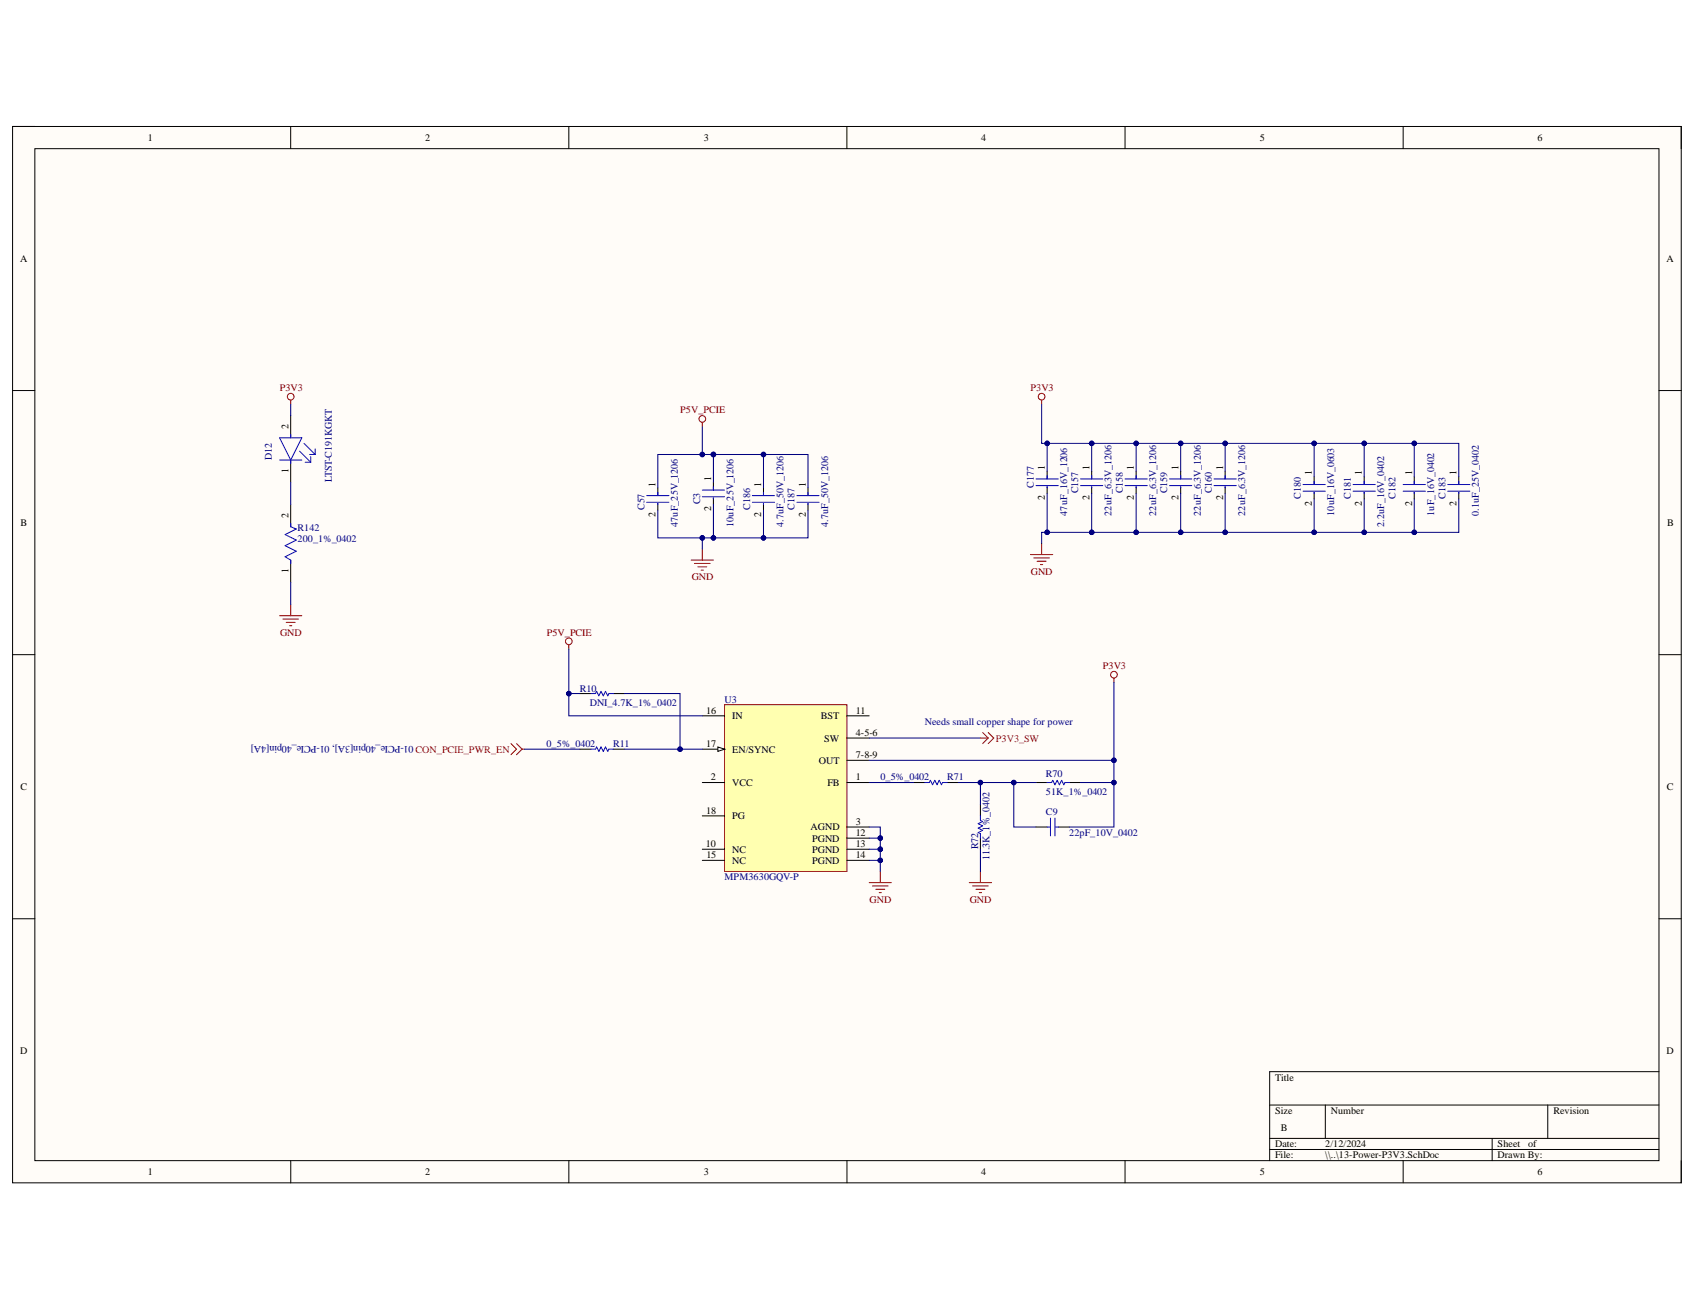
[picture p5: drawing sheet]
<svg xmlns="http://www.w3.org/2000/svg" width="279mm" height="216mm" viewBox="0 0 279 216" stroke-linecap="round" stroke-linejoin="round" font-family="sans-serif">
<path d="M2.1 20.8h274.9v174h-274.9z" fill-rule="evenodd" fill="#fffcf8"/>
<path d="M2.1 20.8h274.9v174h-274.9z" fill="none" stroke="#000" stroke-width=".16"/>
<path d="M5.7 24.5h267.6v166.6h-267.6z" fill-rule="evenodd" fill="#fffcf8"/>
<g fill="none" stroke="#000" stroke-width=".16">
<path d="M2.1 20.8h3.6M5.7 24.5h267.6v166.6h-267.6zM47.9 20.8v3.7M93.7 20.8v3.7M139.5 20.8v3.7M185.3 20.8v3.7M231.2 20.8v3.7M273.3 20.8h3.7v3.7M2.1 64.3h3.6M273.3 64.3h3.7M2.1 107.8h3.6M273.3 107.8h3.7"/>
<path d="M2.1 151.3h3.6M273.3 151.3h3.7M273.3 176.5h-64.1v14.6M47.9 191.1v3.7M93.7 191.1v3.7M139.5 191.1v3.7M185.3 191.1v3.7M209.2 182h64.1M209.2 187.5h64.1M209.2 189.3h64.1M218.3 182v5.5M231.2 191.1v3.7"/>
<path d="M245.8 187.5v3.6M255 182v5.5M277 191.1v3.7"/>
</g>
<g fill="none" stroke="#800000" stroke-width=".16">
<circle cx="47.9" cy="65.3" r=".55"/>
<circle cx="115.7" cy="69" r=".55"/>
<circle cx="171.6" cy="65.3" r=".55"/>
</g>
<g fill="none" stroke="#800000" stroke-width=".17">
<path d="M47.9 65.9v.7M115.7 69.5v.8M171.6 65.9v.7M47.9 99.6v1.8M113.9 92.2h3.6M114.4 92.8h2.6M115 93.3h1.4M115.5 93.9h.4M115.7 90.4v1.8M169.8 91.3h3.6M170.3 91.9h2.6M170.9 92.4h1.4"/>
<path d="M171.4 93h.4M171.6 89.5v1.8M46.1 101.4h3.6M46.6 101.9h2.6M47.2 102.5h1.4M47.7 103h.4"/>
</g>
<g fill="none" stroke="#000" stroke-width=".17">
<path d="M47.9 68.4v3.7M47.9 75.8v3.6M117.5 79.4v1.3M172.5 77.6v1.3M179.8 77.6v1.3M187.2 77.6v1.3M194.5 77.6v1.3M201.8 77.6v1.3M216.5 78.5v1.3M224.7 78.5v1.3M233 78.5v1.3M240.3 78.5v1.3"/>
<path d="M47.9 83.1v3.6M47.9 92.2v3.7M108.4 80.3v1.3M108.4 82.9v1.1M117.5 82v1.1M125.8 80.3v1.3M125.8 82.9v1.1M133.1 80.3v1.3M133.1 82.9v1.1M172.5 80.2v1.1M179.8 80.2v1.1M187.2 80.2v1.1"/>
<path d="M194.5 80.2v1.1M201.8 80.2v1.1M216.5 81.1v1.1M224.7 81.1v1.1M233 81.1v1.1M240.3 81.1v1.1"/>
</g>
<g fill="none" stroke="#00f" stroke-width=".17">
<path d="M46.1 72.1h3.6l-1.8 3.7zM46.1 75.8h3.6M47.9 71.5v.6M47.9 75.8v.5M49.4 74.3l1.8 1.8M50.1 73l1.8 1.8M50.3 76.1h.9M51 74.8h.9M51.2 75.2v.9M51.9 73.9v.9M170.7 78.9h3.6M170.7 80h3.6"/>
<path d="M172.5 78.3v.6M178 78.9h3.7M178 80h3.7M179.8 78.3v.6M185.3 78.9h3.7M185.3 80h3.7M187.2 78.3v.6M192.7 78.9h3.6M192.7 80h3.6M194.5 78.3v.6M200 78.9h3.7M200 80h3.7"/>
<path d="M201.8 78.3v.6M214.7 79.8h3.6M216.5 79.2v.6M222.9 79.8h3.7M224.7 79.2v.6M231.2 79.8h3.6M233 79.2v.6M238.5 79.8h3.6M240.3 79.2v.6M47.9 86.2v.5l.9 .4-1.8 .9 1.8 .9-1.8 1 1.8 .9-1.8 .9 .9 .5v.6M106.5 81.6h3.7M106.5 82.7h3.7"/>
<path d="M108.4 81.1v.5M108.4 82.9v.2M115.7 80.7h3.7M115.7 81.8h3.7M117.5 80.2v.5M117.5 82v.2M123.9 81.6h3.7M123.9 82.7h3.7M125.8 81.1v.5M125.8 82.9v.2M131.3 81.6h3.6M131.3 82.7h3.6"/>
<path d="M133.1 81.1v.5M133.1 82.9v.2M172.5 80.2v.1M179.8 80.2v.1M187.2 80.2v.1M194.5 80.2v.1M201.8 80.2v.1M214.7 80.9h3.6M216.5 81.1v.2M222.9 80.9h3.7M224.7 81.1v.2M231.2 80.9h3.6"/>
<path d="M233 81.1v.2M238.5 80.9h3.6M240.3 81.1v.2"/>
</g>
<path d="M119.4 116.1h20.1v27.4h-20.1z" fill-rule="evenodd" fill="#ffffb0"/>
<path d="M119.4 116.1h20.1v27.4h-20.1z" fill="none" stroke="#800000" stroke-width=".17"/>
<path d="M139.5 117.9h3.7M115.7 128.9h3.7M115.7 123.4h3.7" fill="none" stroke="#000" stroke-width=".17"/>
<path d="M118.3 123l1.1 .4-1.1 .3z" fill="#f8fcff"/>
<path d="M118.3 123l1.1 .4-1.1 .3z" fill="none" stroke="#000" stroke-width=".16"/>
<g fill="none" stroke="#000" stroke-width=".17">
<path d="M95.5 114.2h1.9M101 114.2h1.9M115.7 117.9h3.7M95.5 123.4h1.9M101 123.4h1.9M115.7 134.4h3.7M115.7 139.9h3.7M139.5 128.9h3.7M139.5 125.2h3.7M139.5 121.5h3.7M139.5 139.9h3.7M139.5 136.2h3.7"/>
<path d="M139.5 138h3.7M150.5 128.9h1.8M156 128.9h1.8M161.5 132.5v1.9M161.5 138v1.9M170.7 128.9h1.8M170.7 136.2h1.8M174.3 136.2h1.9M176.2 128.9h1.8M115.7 141.7h3.7M139.5 141.7h3.7"/>
</g>
<g fill="none" stroke="#800000" stroke-width=".16">
<circle cx="93.7" cy="105.6" r=".55"/>
<circle cx="183.5" cy="111.1" r=".55"/>
</g>
<path d="M93.7 106.2v.7M183.5 111.7v.7M143.2 145.4h3.7M143.7 145.9h2.6M144.3 146.5h1.5M144.8 147h.4M145 143.5v1.9M159.7 145.4h3.6M160.2 145.9h2.6M160.8 146.5h1.4M161.3 147h.4M161.5 143.5v1.9" fill="none" stroke="#800000" stroke-width=".17"/>
<path d="M97.4 114.2h.7l.2-.3 .4 .7 .3-.7 .4 .7 .4-.7 .3 .7 .2-.4h.7M97.4 123.4h.7l.2-.4 .4 .7 .3-.7 .4 .7 .4-.7 .3 .7 .2-.3h.7M152.3 128.9h.8l.2-.4 .3 .7 .4-.7 .4 .7 .3-.7 .4 .7 .2-.3h.7M161.5 134.4v.7l.4 .2-.8 .3 .8 .4-.8 .4 .8 .3-.8 .4 .4 .2v.7M172.5 128.9h.7l.2-.4 .4 .7 .4-.7 .3 .7 .4-.7 .4 .7 .1-.3h.8M172.5 136.2h.6M173.1 134.7v3M173.8 134.7v3M173.8 136.2h.5" fill="none" stroke="#00f" stroke-width=".17"/>
<path d="M84.2 122.5l.9 .9-.9 .9M85.1 122.5l.9 .9M86 123.4l-.9 .9M86 123.4h.4M161.5 121.5h1.3M161.9 120.6l.9 .9M162.8 121.5l-.9 1M162.8 120.6l.9 .9-.9 1" fill="none" stroke="#f00" stroke-width=".17"/>
<path d="M47.9 66.6v1.8M47.9 79.4v3.7M47.9 95.9v3.7M133.1 84v4.6h-7.3" fill="none" stroke="#000080" stroke-width=".17"/>
<circle cx="125.8" cy="88.6" r=".37" fill="#000080"/>
<circle cx="125.8" cy="88.6" r=".37" fill="none" stroke="#000080" stroke-width=".16"/>
<path d="M125.8 74.8h7.3v5.5" fill="none" stroke="#000080" stroke-width=".17"/>
<circle cx="125.8" cy="74.8" r=".37" fill="#000080"/>
<circle cx="125.8" cy="74.8" r=".37" fill="none" stroke="#000080" stroke-width=".16"/>
<path d="M117.5 74.8v4.6" fill="none" stroke="#000080" stroke-width=".17"/>
<circle cx="117.5" cy="74.8" r=".37" fill="#000080"/>
<circle cx="117.5" cy="74.8" r=".37" fill="none" stroke="#000080" stroke-width=".16"/>
<path d="M117.5 83.1v5.5" fill="none" stroke="#000080" stroke-width=".17"/>
<circle cx="117.5" cy="88.6" r=".37" fill="#000080"/>
<circle cx="117.5" cy="88.6" r=".37" fill="none" stroke="#000080" stroke-width=".16"/>
<path d="M115.7 74.8h-7.3v5.5" fill="none" stroke="#000080" stroke-width=".17"/>
<circle cx="115.7" cy="74.8" r=".37" fill="#000080"/>
<circle cx="115.7" cy="74.8" r=".37" fill="none" stroke="#000080" stroke-width=".16"/>
<path d="M117.5 74.8h8.3v5.5" fill="none" stroke="#000080" stroke-width=".17"/>
<circle cx="117.5" cy="74.8" r=".37" fill="#000080"/>
<circle cx="117.5" cy="74.8" r=".37" fill="none" stroke="#000080" stroke-width=".16"/>
<circle cx="125.8" cy="74.8" r=".37" fill="#000080"/>
<circle cx="125.8" cy="74.8" r=".37" fill="none" stroke="#000080" stroke-width=".16"/>
<path d="M115.7 70.3v4.5h1.8" fill="none" stroke="#000080" stroke-width=".17"/>
<circle cx="115.7" cy="74.8" r=".37" fill="#000080"/>
<circle cx="115.7" cy="74.8" r=".37" fill="none" stroke="#000080" stroke-width=".16"/>
<circle cx="117.5" cy="74.8" r=".37" fill="#000080"/>
<circle cx="117.5" cy="74.8" r=".37" fill="none" stroke="#000080" stroke-width=".16"/>
<path d="M115.7 88.6v1.8" fill="none" stroke="#000080" stroke-width=".17"/>
<circle cx="115.7" cy="88.6" r=".37" fill="#000080"/>
<circle cx="115.7" cy="88.6" r=".37" fill="none" stroke="#000080" stroke-width=".16"/>
<path d="M172.5 81.3v6.4" fill="none" stroke="#000080" stroke-width=".17"/>
<circle cx="172.5" cy="87.7" r=".37" fill="#000080"/>
<circle cx="172.5" cy="87.7" r=".37" fill="none" stroke="#000080" stroke-width=".16"/>
<path d="M172.5 73v4.6" fill="none" stroke="#000080" stroke-width=".17"/>
<circle cx="172.5" cy="73" r=".37" fill="#000080"/>
<circle cx="172.5" cy="73" r=".37" fill="none" stroke="#000080" stroke-width=".16"/>
<path d="M179.8 73v4.6" fill="none" stroke="#000080" stroke-width=".17"/>
<circle cx="179.8" cy="73" r=".37" fill="#000080"/>
<circle cx="179.8" cy="73" r=".37" fill="none" stroke="#000080" stroke-width=".16"/>
<path d="M179.8 81.3v6.4" fill="none" stroke="#000080" stroke-width=".17"/>
<circle cx="179.8" cy="87.7" r=".37" fill="#000080"/>
<circle cx="179.8" cy="87.7" r=".37" fill="none" stroke="#000080" stroke-width=".16"/>
<path d="M216.5 82.2v5.5" fill="none" stroke="#000080" stroke-width=".17"/>
<circle cx="216.5" cy="87.7" r=".37" fill="#000080"/>
<circle cx="216.5" cy="87.7" r=".37" fill="none" stroke="#000080" stroke-width=".16"/>
<path d="M216.5 73v5.5" fill="none" stroke="#000080" stroke-width=".17"/>
<circle cx="216.5" cy="73" r=".37" fill="#000080"/>
<circle cx="216.5" cy="73" r=".37" fill="none" stroke="#000080" stroke-width=".16"/>
<path d="M224.7 82.2v5.5" fill="none" stroke="#000080" stroke-width=".17"/>
<circle cx="224.7" cy="87.7" r=".36" fill="#000080"/>
<circle cx="224.7" cy="87.7" r=".36" fill="none" stroke="#000080" stroke-width=".16"/>
<path d="M224.7 73v5.5" fill="none" stroke="#000080" stroke-width=".17"/>
<circle cx="224.7" cy="73" r=".36" fill="#000080"/>
<circle cx="224.7" cy="73" r=".36" fill="none" stroke="#000080" stroke-width=".16"/>
<path d="M233 82.2v5.5" fill="none" stroke="#000080" stroke-width=".17"/>
<circle cx="233" cy="87.7" r=".37" fill="#000080"/>
<circle cx="233" cy="87.7" r=".37" fill="none" stroke="#000080" stroke-width=".16"/>
<path d="M233 73v5.5" fill="none" stroke="#000080" stroke-width=".17"/>
<circle cx="233" cy="73" r=".37" fill="#000080"/>
<circle cx="233" cy="73" r=".37" fill="none" stroke="#000080" stroke-width=".16"/>
<path d="M187.2 73v4.6" fill="none" stroke="#000080" stroke-width=".17"/>
<circle cx="187.2" cy="73" r=".36" fill="#000080"/>
<circle cx="187.2" cy="73" r=".36" fill="none" stroke="#000080" stroke-width=".16"/>
<path d="M194.5 73v4.6" fill="none" stroke="#000080" stroke-width=".17"/>
<circle cx="194.5" cy="73" r=".37" fill="#000080"/>
<circle cx="194.5" cy="73" r=".37" fill="none" stroke="#000080" stroke-width=".16"/>
<path d="M201.8 73v4.6" fill="none" stroke="#000080" stroke-width=".17"/>
<circle cx="201.8" cy="73" r=".36" fill="#000080"/>
<circle cx="201.8" cy="73" r=".36" fill="none" stroke="#000080" stroke-width=".16"/>
<path d="M201.8 81.3v6.4" fill="none" stroke="#000080" stroke-width=".17"/>
<circle cx="201.8" cy="87.7" r=".36" fill="#000080"/>
<circle cx="201.8" cy="87.7" r=".36" fill="none" stroke="#000080" stroke-width=".16"/>
<path d="M194.5 81.3v6.4" fill="none" stroke="#000080" stroke-width=".17"/>
<circle cx="194.5" cy="87.7" r=".37" fill="#000080"/>
<circle cx="194.5" cy="87.7" r=".37" fill="none" stroke="#000080" stroke-width=".16"/>
<path d="M187.2 81.3v6.4" fill="none" stroke="#000080" stroke-width=".17"/>
<circle cx="187.2" cy="87.7" r=".36" fill="#000080"/>
<circle cx="187.2" cy="87.7" r=".36" fill="none" stroke="#000080" stroke-width=".16"/>
<path d="M108.4 84v4.6h17.4v-4.6" fill="none" stroke="#000080" stroke-width=".17"/>
<circle cx="115.7" cy="88.6" r=".37" fill="#000080"/>
<circle cx="115.7" cy="88.6" r=".37" fill="none" stroke="#000080" stroke-width=".16"/>
<circle cx="117.5" cy="88.6" r=".37" fill="#000080"/>
<circle cx="117.5" cy="88.6" r=".37" fill="none" stroke="#000080" stroke-width=".16"/>
<circle cx="125.8" cy="88.6" r=".37" fill="#000080"/>
<circle cx="125.8" cy="88.6" r=".37" fill="none" stroke="#000080" stroke-width=".16"/>
<path d="M240.3 82.2v5.5h-68.7v1.8" fill="none" stroke="#000080" stroke-width=".17"/>
<circle cx="172.5" cy="87.7" r=".37" fill="#000080"/>
<circle cx="172.5" cy="87.7" r=".37" fill="none" stroke="#000080" stroke-width=".16"/>
<circle cx="179.8" cy="87.7" r=".37" fill="#000080"/>
<circle cx="179.8" cy="87.7" r=".37" fill="none" stroke="#000080" stroke-width=".16"/>
<circle cx="187.2" cy="87.7" r=".36" fill="#000080"/>
<circle cx="187.2" cy="87.7" r=".36" fill="none" stroke="#000080" stroke-width=".16"/>
<circle cx="194.5" cy="87.7" r=".37" fill="#000080"/>
<circle cx="194.5" cy="87.7" r=".37" fill="none" stroke="#000080" stroke-width=".16"/>
<circle cx="201.8" cy="87.7" r=".36" fill="#000080"/>
<circle cx="201.8" cy="87.7" r=".36" fill="none" stroke="#000080" stroke-width=".16"/>
<circle cx="216.5" cy="87.7" r=".37" fill="#000080"/>
<circle cx="216.5" cy="87.7" r=".37" fill="none" stroke="#000080" stroke-width=".16"/>
<circle cx="224.7" cy="87.7" r=".36" fill="#000080"/>
<circle cx="224.7" cy="87.7" r=".36" fill="none" stroke="#000080" stroke-width=".16"/>
<circle cx="233" cy="87.7" r=".37" fill="#000080"/>
<circle cx="233" cy="87.7" r=".37" fill="none" stroke="#000080" stroke-width=".16"/>
<path d="M93.7 114.2h1.8M86.4 123.4h9.1" fill="none" stroke="#000080" stroke-width=".17"/>
<circle cx="93.7" cy="114.2" r=".37" fill="#000080"/>
<circle cx="93.7" cy="114.2" r=".37" fill="none" stroke="#000080" stroke-width=".16"/>
<path d="M102.9 114.2h9.1v9.2" fill="none" stroke="#000080" stroke-width=".17"/>
<circle cx="112" cy="123.4" r=".37" fill="#000080"/>
<circle cx="112" cy="123.4" r=".37" fill="none" stroke="#000080" stroke-width=".16"/>
<path d="M143.2 138h1.8" fill="none" stroke="#000080" stroke-width=".17"/>
<circle cx="145" cy="138" r=".37" fill="#000080"/>
<circle cx="145" cy="138" r=".37" fill="none" stroke="#000080" stroke-width=".16"/>
<path d="M143.2 139.9h1.8" fill="none" stroke="#000080" stroke-width=".17"/>
<circle cx="145" cy="139.9" r=".37" fill="#000080"/>
<circle cx="145" cy="139.9" r=".37" fill="none" stroke="#000080" stroke-width=".16"/>
<path d="M143.2 141.7h1.8" fill="none" stroke="#000080" stroke-width=".17"/>
<circle cx="145" cy="141.7" r=".37" fill="#000080"/>
<circle cx="145" cy="141.7" r=".37" fill="none" stroke="#000080" stroke-width=".16"/>
<path d="M183.5 112.4v12.8h-40.3" fill="none" stroke="#000080" stroke-width=".17"/>
<circle cx="183.5" cy="125.2" r=".37" fill="#000080"/>
<circle cx="183.5" cy="125.2" r=".37" fill="none" stroke="#000080" stroke-width=".16"/>
<path d="M143.2 121.5h18.3M178 128.9h5.5" fill="none" stroke="#000080" stroke-width=".17"/>
<circle cx="183.5" cy="128.9" r=".37" fill="#000080"/>
<circle cx="183.5" cy="128.9" r=".37" fill="none" stroke="#000080" stroke-width=".16"/>
<path d="M170.7 128.9h-3.7v7.3h3.7" fill="none" stroke="#000080" stroke-width=".17"/>
<circle cx="167" cy="128.9" r=".36" fill="#000080"/>
<circle cx="167" cy="128.9" r=".36" fill="none" stroke="#000080" stroke-width=".16"/>
<path d="M143.2 128.9h7.3M161.5 128.9v3.6" fill="none" stroke="#000080" stroke-width=".17"/>
<circle cx="161.5" cy="128.9" r=".36" fill="#000080"/>
<circle cx="161.5" cy="128.9" r=".36" fill="none" stroke="#000080" stroke-width=".16"/>
<path d="M102.9 123.4h12.8M161.5 139.9v3.6" fill="none" stroke="#000080" stroke-width=".17"/>
<circle cx="112" cy="123.4" r=".37" fill="#000080"/>
<circle cx="112" cy="123.4" r=".37" fill="none" stroke="#000080" stroke-width=".16"/>
<path d="M143.2 136.2h1.8v7.3" fill="none" stroke="#000080" stroke-width=".17"/>
<circle cx="145" cy="138" r=".37" fill="#000080"/>
<circle cx="145" cy="138" r=".37" fill="none" stroke="#000080" stroke-width=".16"/>
<circle cx="145" cy="139.9" r=".37" fill="#000080"/>
<circle cx="145" cy="139.9" r=".37" fill="none" stroke="#000080" stroke-width=".16"/>
<circle cx="145" cy="141.7" r=".37" fill="#000080"/>
<circle cx="145" cy="141.7" r=".37" fill="none" stroke="#000080" stroke-width=".16"/>
<path d="M157.8 128.9h9.2" fill="none" stroke="#000080" stroke-width=".17"/>
<circle cx="161.5" cy="128.9" r=".36" fill="#000080"/>
<circle cx="161.5" cy="128.9" r=".36" fill="none" stroke="#000080" stroke-width=".16"/>
<circle cx="167" cy="128.9" r=".36" fill="#000080"/>
<circle cx="167" cy="128.9" r=".36" fill="none" stroke="#000080" stroke-width=".16"/>
<path d="M183.5 125.2v11h-7.3" fill="none" stroke="#000080" stroke-width=".17"/>
<circle cx="183.5" cy="128.9" r=".37" fill="#000080"/>
<circle cx="183.5" cy="128.9" r=".37" fill="none" stroke="#000080" stroke-width=".16"/>
<circle cx="183.5" cy="125.2" r=".37" fill="#000080"/>
<circle cx="183.5" cy="125.2" r=".37" fill="none" stroke="#000080" stroke-width=".16"/>
<path d="M171.6 66.6v6.4h68.7v5.5" fill="none" stroke="#000080" stroke-width=".17"/>
<circle cx="233" cy="73" r=".37" fill="#000080"/>
<circle cx="233" cy="73" r=".37" fill="none" stroke="#000080" stroke-width=".16"/>
<circle cx="224.7" cy="73" r=".36" fill="#000080"/>
<circle cx="224.7" cy="73" r=".36" fill="none" stroke="#000080" stroke-width=".16"/>
<circle cx="216.5" cy="73" r=".37" fill="#000080"/>
<circle cx="216.5" cy="73" r=".37" fill="none" stroke="#000080" stroke-width=".16"/>
<circle cx="201.8" cy="73" r=".36" fill="#000080"/>
<circle cx="201.8" cy="73" r=".36" fill="none" stroke="#000080" stroke-width=".16"/>
<circle cx="194.5" cy="73" r=".37" fill="#000080"/>
<circle cx="194.5" cy="73" r=".37" fill="none" stroke="#000080" stroke-width=".16"/>
<circle cx="187.2" cy="73" r=".36" fill="#000080"/>
<circle cx="187.2" cy="73" r=".36" fill="none" stroke="#000080" stroke-width=".16"/>
<circle cx="179.8" cy="73" r=".37" fill="#000080"/>
<circle cx="179.8" cy="73" r=".37" fill="none" stroke="#000080" stroke-width=".16"/>
<circle cx="172.5" cy="73" r=".37" fill="#000080"/>
<circle cx="172.5" cy="73" r=".37" fill="none" stroke="#000080" stroke-width=".16"/>
<path d="M93.7 106.9v11h22" fill="none" stroke="#000080" stroke-width=".17"/>
<circle cx="93.7" cy="114.2" r=".37" fill="#000080"/>
<circle cx="93.7" cy="114.2" r=".37" fill="none" stroke="#000080" stroke-width=".16"/>
<g font-size="1.7">
<text x="47.5" y="70.6" transform="rotate(-90 47.5 70.6)">2</text>
<text x="47.5" y="77.8" transform="rotate(-90 47.5 77.8)">1</text>
<text x="172.1" y="77.4" transform="rotate(-90 172.1 77.4)">1</text>
<text x="179.5" y="77.4" transform="rotate(-90 179.5 77.4)">1</text>
<text x="186.8" y="77.4" transform="rotate(-90 186.8 77.4)">1</text>
<text x="194.1" y="77.4" transform="rotate(-90 194.1 77.4)">1</text>
<text x="201.5" y="77.4" transform="rotate(-90 201.5 77.4)">1</text>
<text x="108" y="80.2" transform="rotate(-90 108 80.2)">1</text>
<text x="117.2" y="79.2" transform="rotate(-90 117.2 79.2)">1</text>
<text x="125.4" y="80.2" transform="rotate(-90 125.4 80.2)">1</text>
<text x="132.7" y="80.2" transform="rotate(-90 132.7 80.2)">1</text>
<text x="172.1" y="82.4" transform="rotate(-90 172.1 82.4)">2</text>
<text x="179.5" y="82.4" transform="rotate(-90 179.5 82.4)">2</text>
<text x="186.8" y="82.4" transform="rotate(-90 186.8 82.4)">2</text>
<text x="194.1" y="82.4" transform="rotate(-90 194.1 82.4)">2</text>
<text x="201.5" y="82.4" transform="rotate(-90 201.5 82.4)">2</text>
<text x="216.1" y="83.3" transform="rotate(-90 216.1 83.3)">2</text>
<text x="216.1" y="78.3" transform="rotate(-90 216.1 78.3)">1</text>
<text x="224.4" y="83.3" transform="rotate(-90 224.4 83.3)">2</text>
<text x="224.4" y="78.3" transform="rotate(-90 224.4 78.3)">1</text>
<text x="232.6" y="83.3" transform="rotate(-90 232.6 83.3)">2</text>
<text x="232.6" y="78.3" transform="rotate(-90 232.6 78.3)">1</text>
<text x="240" y="83.3" transform="rotate(-90 240 83.3)">2</text>
<text x="240" y="78.3" transform="rotate(-90 240 78.3)">1</text>
<text x="47.5" y="85.3" transform="rotate(-90 47.5 85.3)">2</text>
<text x="108" y="85.1" transform="rotate(-90 108 85.1)">2</text>
<text x="117.2" y="84.2" transform="rotate(-90 117.2 84.2)">2</text>
<text x="125.4" y="85.1" transform="rotate(-90 125.4 85.1)">2</text>
<text x="132.7" y="85.1" transform="rotate(-90 132.7 85.1)">2</text>
<text x="47.5" y="94.3" transform="rotate(-90 47.5 94.3)">1</text>
</g>
<g font-size="1.7" fill="#000080">
<text x="44.8" y="75.8" transform="rotate(-90 44.8 75.8)">D12</text>
<text x="54.7" y="79.4" transform="rotate(-90 54.7 79.4)">LTST-C191KGKT</text>
<text x="115.4" y="83.1" transform="rotate(-90 115.4 83.1)">C3</text>
<text x="170.3" y="80.3" transform="rotate(-90 170.3 80.3)">C177</text>
<text x="177.6" y="81.3" transform="rotate(-90 177.6 81.3)">C157</text>
<text x="185" y="81.3" transform="rotate(-90 185 81.3)">C158</text>
<text x="192.3" y="81.3" transform="rotate(-90 192.3 81.3)">C159</text>
<text x="199.6" y="81.3" transform="rotate(-90 199.6 81.3)">C160</text>
<text x="214.3" y="82.1" transform="rotate(-90 214.3 82.1)">C180</text>
<text x="222.5" y="82.1" transform="rotate(-90 222.5 82.1)">C181</text>
<text x="229.9" y="82.1" transform="rotate(-90 229.9 82.1)">C182</text>
<text x="238.1" y="82.1" transform="rotate(-90 238.1 82.1)">C183</text>
<text x="106.2" y="84" transform="rotate(-90 106.2 84)">C57</text>
<text x="111.7" y="86.8" transform="rotate(-90 111.7 86.8)">47uF_25V_1206</text>
<text x="120.8" y="86.8" transform="rotate(-90 120.8 86.8)">10uF_25V_1206</text>
<text x="123.6" y="84" transform="rotate(-90 123.6 84)">C186</text>
<text x="129.1" y="86.8" transform="rotate(-90 129.1 86.8)">4.7uF_50V_1206</text>
<text x="130.9" y="84" transform="rotate(-90 130.9 84)">C187</text>
<text x="136.4" y="86.8" transform="rotate(-90 136.4 86.8)">4.7uF_50V_1206</text>
<text x="175.8" y="84.9" transform="rotate(-90 175.8 84.9)">47uF_16V_1206</text>
<text x="183.1" y="84.9" transform="rotate(-90 183.1 84.9)">22uF_6.3V_1206</text>
<text x="190.5" y="84.9" transform="rotate(-90 190.5 84.9)">22uF_6.3V_1206</text>
<text x="197.8" y="84.9" transform="rotate(-90 197.8 84.9)">22uF_6.3V_1206</text>
<text x="205.1" y="84.9" transform="rotate(-90 205.1 84.9)">22uF_6.3V_1206</text>
<text x="219.8" y="84.9" transform="rotate(-90 219.8 84.9)">10uF_16V_0603</text>
<text x="228" y="86.8" transform="rotate(-90 228 86.8)">2.2uF_16V_0402</text>
<text x="236.3" y="84.9" transform="rotate(-90 236.3 84.9)">1uF_16V_0402</text>
<text x="243.6" y="84.9" transform="rotate(-90 243.6 84.9)">0.1uF_25V_0402</text>
<text x="161.1" y="139.9" transform="rotate(-90 161.1 139.9)">R72</text>
<text x="163" y="141.7" transform="rotate(-90 163 141.7)">11.3K_1%_0402</text>
</g>
<g font-size="1.6">
<text x="24.4" y="23.2">1</text>
<text x="70" y="23.2">2</text>
<text x="115.9" y="23.2">3</text>
<text x="161.7" y="23.2">4</text>
<text x="207.5" y="23.2">5</text>
<text x="253.3" y="23.2">6</text>
<text x="3.3" y="43.1">A</text>
<text x="274.5" y="43.1">A</text>
<text x="3.4" y="86.6">B</text>
<text x="274.6" y="86.6">B</text>
<text x="116.3" y="117.5">16</text>
<text x="120.6" y="118.4">IN</text>
<text x="135.2" y="118.4">BST</text>
<text x="141" y="117.5">11</text>
<text x="116.3" y="123">17</text>
<text x="120.6" y="123.9">EN/SYNC</text>
<text x="134.9" y="125.8">OUT</text>
<text x="135.8" y="122.1">SW</text>
<text x="141" y="124.9">7-8-9</text>
<text x="141" y="121.2">4-5-6</text>
<text x="3.4" y="130.1">C</text>
<text x="117.1" y="128.5">2</text>
<text x="120.6" y="129.4">VCC</text>
<text x="136.3" y="129.4">FB</text>
<text x="141" y="128.5">1</text>
<text x="274.6" y="130.1">C</text>
<text x="116.3" y="134">18</text>
<text x="120.6" y="134.9">PG</text>
<text x="133.5" y="136.7">AGND</text>
<text x="141" y="135.9">3</text>
<text x="141" y="137.7">12</text>
<text x="116.3" y="139.5">10</text>
<text x="116.4" y="141.3">15</text>
<text x="120.6" y="140.4">NC</text>
<text x="120.6" y="142.2">NC</text>
<text x="133.8" y="138.6">PGND</text>
<text x="133.8" y="140.4">PGND</text>
<text x="133.8" y="142.2">PGND</text>
<text x="141" y="139.5">13</text>
<text x="141" y="141.3">14</text>
<text x="3.3" y="173.6">D</text>
<text x="274.5" y="173.6">D</text>
<text x="210.1" y="178">Title</text>
<text x="210.1" y="183.5">Size</text>
<text x="219.2" y="183.5">Number</text>
<text x="255.9" y="183.5">Revision</text>
<text x="210.1" y="189">Date:</text>
<text x="210.1" y="190.8">File:</text>
<text x="211" y="186.2">B</text>
<text x="218.3" y="189">2/12/2024</text>
<text x="218.3" y="190.8">\\..\13-Power-P3V3.SchDoc</text>
<text x="246.7" y="189">Sheet</text>
<text x="246.7" y="190.8">Drawn By:</text>
<text x="251.7" y="189">of</text>
<text x="24.4" y="193.5">1</text>
<text x="70" y="193.5">2</text>
<text x="115.9" y="193.5">3</text>
<text x="161.7" y="193.5">4</text>
<text x="207.5" y="193.5">5</text>
<text x="253.3" y="193.5">6</text>
</g>
<g font-size="1.6" fill="#800000">
<text x="46.1" y="64.4">P3V3</text>
<text x="169.8" y="64.4">P3V3</text>
<text x="112.1" y="68.1">P5V_PCIE</text>
<text x="114" y="95.5">GND</text>
<text x="169.8" y="94.7">GND</text>
<text x="46.1" y="104.7">GND</text>
<text x="90.1" y="104.7">P5V_PCIE</text>
<text x="181.7" y="110.2">P3V3</text>
<text x="143.3" y="148.7">GND</text>
<text x="159.7" y="148.7">GND</text>
</g>
<g font-size="1.6" fill="#000080">
<text x="49" y="87.5">R142</text>
<text x="49" y="89.3">200_1%_0402</text>
<text x="95.5" y="113.9">R10</text>
<text x="97.2" y="116.2">DNI_4.7K_1%_0402</text>
<text x="119.4" y="115.7">U3</text>
<text x="152.3" y="119.4">Needs small copper shape for power</text>
<text x="68.1" y="122.8" transform="rotate(-180 68.1 122.8)">01-PCIe_40pin[3A], 01-PCIe_40pin[4A]</text>
<text x="90" y="123">0_5%_0402</text>
<text x="101" y="123">R11</text>
<text x="145" y="128.5">0_5%_0402</text>
<text x="156" y="128.5">R71</text>
<text x="172.3" y="128">R70</text>
<text x="172.3" y="130.9">51K_1%_0402</text>
<text x="172.3" y="134.2">C9</text>
<text x="176.2" y="137.7">22pF_10V_0402</text>
<text x="119.4" y="145">MPM3630GQV-P</text>
</g>
<g font-size="1.6" fill="#f00">
<text x="68.5" y="123.9">CON_PCIE_PWR_EN</text>
<text x="164.1" y="122.1">P3V3_SW</text>
</g>
</svg>
